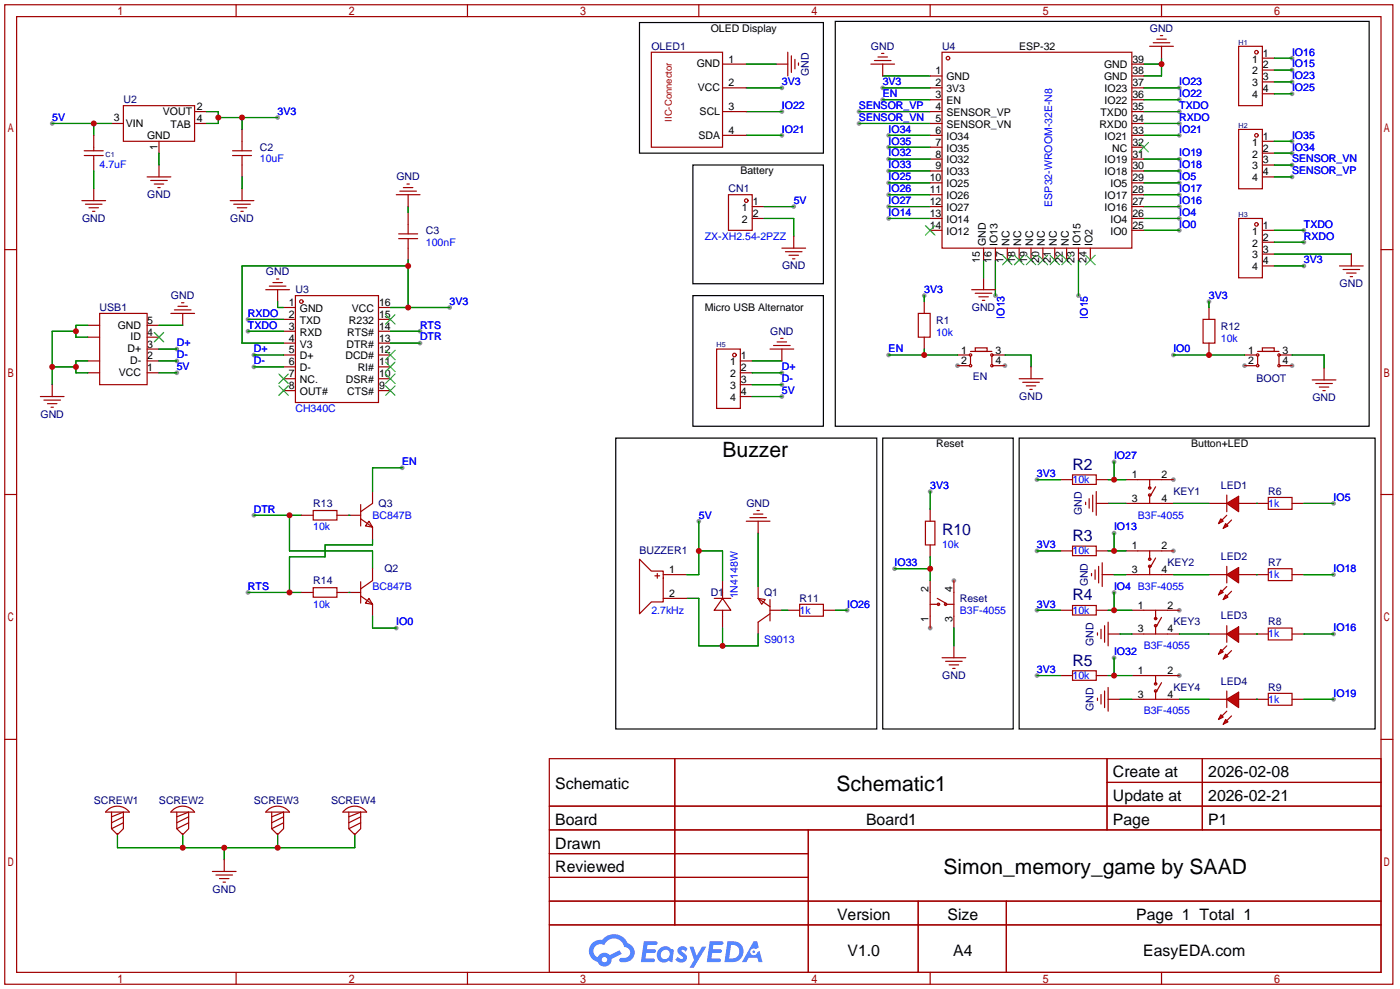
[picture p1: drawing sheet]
<svg xmlns="http://www.w3.org/2000/svg" width="300mm" height="212mm" viewBox="0 0 300 212" stroke-linecap="round" stroke-linejoin="round" font-family="sans-serif">
<g fill="#999">
<circle cx="215.1" cy="78.2" r=".51"/>
<circle cx="205" cy="78.2" r=".51"/>
<circle cx="276.6" cy="78.2" r=".51"/>
<circle cx="266.4" cy="78.2" r=".51"/>
<circle cx="251.2" cy="102.6" r=".51"/>
<circle cx="251.2" cy="117.9" r=".51"/>
<circle cx="252.5" cy="130.6" r=".51"/>
<circle cx="252.5" cy="144.5" r=".51"/>
<circle cx="204.2" cy="124.2" r=".51"/>
<circle cx="199.1" cy="134.4" r=".51"/>
<circle cx="189" cy="18.8" r=".51"/>
<circle cx="252.5" cy="46.7" r=".51"/>
<circle cx="252.5" cy="39.1" r=".51"/>
<circle cx="190.2" cy="46.7" r=".51"/>
<circle cx="213.1" cy="63.2" r=".51"/>
<circle cx="230.9" cy="63.2" r=".51"/>
<circle cx="252.5" cy="44.2" r=".51"/>
<circle cx="252.5" cy="41.7" r=".51"/>
<circle cx="252.5" cy="36.6" r=".51"/>
<circle cx="252.5" cy="34" r=".51"/>
<circle cx="252.5" cy="29" r=".51"/>
<circle cx="252.5" cy="21.3" r=".51"/>
<circle cx="252.5" cy="18.8" r=".51"/>
<circle cx="190.2" cy="31.5" r=".51"/>
<circle cx="190.2" cy="29" r=".51"/>
<circle cx="252.5" cy="23.9" r=".51"/>
<circle cx="252.5" cy="26.4" r=".51"/>
<circle cx="190.2" cy="39.1" r=".51"/>
<circle cx="190.2" cy="41.7" r=".51"/>
<circle cx="190.2" cy="44.2" r=".51"/>
<circle cx="190.2" cy="36.6" r=".51"/>
<circle cx="252.5" cy="49.3" r=".51"/>
<circle cx="189" cy="21.3" r=".51"/>
<circle cx="183.9" cy="23.9" r=".51"/>
<circle cx="183.9" cy="26.4" r=".51"/>
<circle cx="276.6" cy="12.4" r=".51"/>
<circle cx="276.6" cy="15" r=".51"/>
<circle cx="276.6" cy="17.5" r=".51"/>
<circle cx="276.6" cy="20.1" r=".51"/>
<circle cx="276.6" cy="30.2" r=".51"/>
<circle cx="276.6" cy="32.8" r=".51"/>
<circle cx="276.6" cy="35.3" r=".51"/>
<circle cx="276.6" cy="37.8" r=".51"/>
<circle cx="279.1" cy="49.3" r=".51"/>
<circle cx="279.1" cy="51.8" r=".51"/>
<circle cx="279.1" cy="56.9" r=".51"/>
<circle cx="190.2" cy="75.9" r=".51"/>
<circle cx="251.2" cy="75.9" r=".51"/>
<circle cx="167.4" cy="18.8" r=".51"/>
<circle cx="167.4" cy="23.9" r=".51"/>
<circle cx="167.4" cy="29" r=".51"/>
<circle cx="169.9" cy="44.2" r=".51"/>
<circle cx="11.2" cy="26.4" r=".51"/>
<circle cx="59.4" cy="25.1" r=".51"/>
<circle cx="37.8" cy="74.7" r=".51"/>
<circle cx="37.8" cy="77.2" r=".51"/>
<circle cx="37.8" cy="79.8" r=".51"/>
<circle cx="54.4" cy="75.9" r=".51"/>
<circle cx="54.4" cy="78.5" r=".51"/>
<circle cx="53.1" cy="68.3" r=".51"/>
<circle cx="53.1" cy="70.9" r=".51"/>
<circle cx="222" cy="102.6" r=".51"/>
<circle cx="222" cy="117.9" r=".51"/>
<circle cx="222" cy="130.6" r=".51"/>
<circle cx="222" cy="144.5" r=".51"/>
<circle cx="238.5" cy="98.8" r=".51"/>
<circle cx="238.5" cy="114" r=".51"/>
<circle cx="238.5" cy="126.7" r=".51"/>
<circle cx="238.5" cy="140.7" r=".51"/>
<circle cx="285.5" cy="107.7" r=".51"/>
<circle cx="285.5" cy="122.9" r=".51"/>
<circle cx="285.5" cy="135.6" r=".51"/>
<circle cx="285.5" cy="149.6" r=".51"/>
<circle cx="167.4" cy="79.8" r=".51"/>
<circle cx="167.4" cy="82.3" r=".51"/>
<circle cx="167.4" cy="84.8" r=".51"/>
<circle cx="191.5" cy="121.7" r=".51"/>
<circle cx="199.1" cy="105.2" r=".51"/>
<circle cx="181.4" cy="130.6" r=".51"/>
<circle cx="149.6" cy="111.5" r=".51"/>
<circle cx="96.3" cy="65.8" r=".51"/>
<circle cx="197.9" cy="63.2" r=".51"/>
<circle cx="258.8" cy="64.5" r=".51"/>
<circle cx="54.4" cy="110.2" r=".51"/>
<circle cx="53.1" cy="126.7" r=".51"/>
<circle cx="86.1" cy="100.1" r=".51"/>
<circle cx="84.8" cy="134.4" r=".51"/>
<circle cx="89.9" cy="73.4" r=".51"/>
<circle cx="89.9" cy="70.9" r=".51"/>
<circle cx="190.2" cy="34" r=".51"/>
</g>
<g fill="none" stroke="#a10000" stroke-width=".25">
<path d="M1 1h297.2v209.6h-297.2zM3.6 3.6h292.1v204.4h-292.1zM50.5 1v2.6M100.1 1v2.6M149.6 1v2.6M199.1 1v2.6M248.7 1v2.6M1 53.4h2.6M295.7 53.4h2.5M1 105.8h2.6M295.7 105.8h2.5M1 158.2h2.6"/>
<path d="M295.7 158.2h2.5M117.6 162.3h178.1v45.7h-178.1zM117.6 172.5h178.1M117.6 177.5h178.1M144.5 162.3v35.6M173 177.5v30.5M237 162.3v15.2M237 167.4h58.7M257.4 162.3v15.2M117.6 182.6h55.4M117.6 192.8h178.1M117.6 187.7h55.4"/>
<path d="M117.6 197.9h178.1M196.6 192.8v15.2M215.4 192.8v15.2M50.5 208v2.6M100.1 208v2.6M149.6 208v2.6M199.1 208v2.6M248.7 208v2.6"/>
</g>
<g fill="#5487ff">
<path d="M145.3 202.7a1.3 1.3 0 0 1 1.9 .3l-.4 .6a.54 .54 0 0 0-.9-.2l.1 .2a1.28 1.28 0 0 1 .8 2 1.53 1.53 0 0 1-2.2-.3l.5-.6 .8 .5a.31 .31 0 0 0 .4-.3 .31 .31 0 0 0-.3-.4 1.12 1.12 0 0 1-.7-1.8z"/>
<path d="M147.6 202.5h.9l.6 2 1.2-2h.9l-2.7 4.6h-.9l1-1.7z"/>
<path d="M137.8 201.4h1.7a1.31 1.31 0 0 1 1.2 .2 .4 .4 0 0 1-.3 .5l-1.8 .1-.1 .9h1.6a.4 .4 0 0 1 .4 .4 .4 .4 0 0 1-.5 .4h-1.6l-.2 1.2h1.4a.46 .46 0 0 1 .5 0 .46 .46 0 0 1 .1 .5l-.4 .2h-2.6z"/>
<path d="M151.9 201.4h1.7a1.32 1.32 0 0 1 1.2 .2 .39 .39 0 0 1-.3 .5l-1.8 .1-.1 .9h1.6a.4 .4 0 0 1 .4 .4 .4 .4 0 0 1-.4 .4h-1.7l-.2 1.2h1.4a.46 .46 0 0 1 .5 0 .46 .46 0 0 1 .1 .5l-.4 .2h-2.6z"/>
<path d="M161.3 201.4h.8l.3 1.3-.6 .4a.75 .75 0 0 0-1.1 .3 .75 .75 0 0 0 .5 1 .75 .75 0 0 0 .9-.7l.5-.2 .6 2.3h-.8l-.3-.9h-1.8l-.5 .9h-1z"/>
<path d="M155.7 201.4l-.6 4.4h1.5a2.27 2.27 0 0 0 2.6-2.2 2.27 2.27 0 0 0-2.7-2.2zM156.5 202.1a1.5 1.5 0 0 1 1.8 1.6 1.5 1.5 0 0 1-1.9 1.4h-.3z"/>
<path d="M141.2 203a1.6 1.6 0 0 0-.3 2.3 1.6 1.6 0 0 0 2.3 .2l.7 .3 .3-2.4-.1-.3-.5-.1a1.58 1.58 0 0 0-2.4 0zM141.8 203.5a.98 .98 0 0 1 1.6 .4 .98 .98 0 0 1-1.1 1.3 .94 .94 0 0 1-.9-.7 .94 .94 0 0 1 .4-1z"/>
<path d="M126.8 201.8a2.37 2.37 0 0 0 1.1 4 1.54 1.54 0 0 0 1.8 1 1.54 1.54 0 0 0 1.2-1.6l2.2-1.1-.5-.8-2 1a1.57 1.57 0 0 0-2.7 .5 1.5 1.5 0 0 1-.7-2.1 1.5 1.5 0 0 1 2.2-.5 2.23 2.23 0 0 1 2.3-1.4 2.23 2.23 0 0 1 2 1.8 1.16 1.16 0 0 1 1.2 1.1 1.16 1.16 0 0 1-1.1 1.2h-.7a.47 .47 0 0 0-.5 .4 .47 .47 0 0 0 .4 .5 2.17 2.17 0 0 0 2.5-.9 2.17 2.17 0 0 0-.3-2.7l-.8-.4a3.2 3.2 0 0 0-5.5-.7l-1.1 .1zM128.8 205.3a.6 .6 0 0 1 1.2 0 .6 .6 0 0 1-1.2 0z"/>
<circle cx="161.4" cy="203.6" r=".28"/>
</g>
<g fill="none" stroke="#008700" stroke-width=".25">
<path d="M159.8 18.8h7.6M189 16.3h10.1M189 18.8h10.1M244.9 18.8h7.6M244.9 13.7h3.8M248.7 12.4v3.9h-3.8M272.8 12.4h3.8M272.8 15h3.8M272.8 17.5h3.8M11.2 26.4h12.7M20.1 26.4v2.6M20.1 36.6v3.8"/>
<path d="M34 32.8v2.5M44.2 23.9h2.5v2.5h-2.5M46.7 25.1h12.7M51.8 25.1v2.6M51.8 37.8v2.6M159.8 29h7.6M159.8 23.9h7.6M183.9 23.9h15.2M183.9 26.4h15.2M189 21.3h10.1M190.2 39.1h8.9M190.2 36.6h8.9"/>
<path d="M190.2 29h8.9M190.2 31.5h8.9M244.9 39.1h7.6M244.9 36.6h7.6M244.9 34h7.6M244.9 29h7.6M244.9 21.3h7.6M244.9 23.9h7.6M244.9 26.4h7.6M272.8 20.1h3.8M272.8 30.2h3.8M272.8 32.8h3.8"/>
<path d="M272.8 35.3h3.8M272.8 37.8h3.8M163.6 46.7h6.3v3.8M163.6 44.2h6.3M190.2 46.7h8.9M190.2 44.2h8.9M190.2 41.7h8.9M210.6 55.6v3.8M213.1 55.6v7.6M230.9 55.6v7.6M244.9 46.7h7.6M244.9 44.2h7.6"/>
<path d="M244.9 41.7h7.6M244.9 49.3h7.6M272.8 49.3h6.3M272.8 51.8h6.3M272.8 54.4h16.5M272.8 56.9h6.3M11.2 78.5h5.1M16.3 70.9h-5.1v11.4M18.8 69.6h-2.5v2.5h2.5M18.8 77.2h-2.5v2.6h2.5M34 77.2h3.8M34 79.8h3.8"/>
<path d="M34 69.6h5.1M34 74.7h3.8M53.1 70.9h7.6M53.1 68.3h7.6M54.4 75.9h6.3M54.4 78.5h6.3M59.4 64.5v1.3h1.3M190.2 75.9h14.8M197.9 74.7v1.2M215.1 75.9h5.6v2.6M251.2 75.9h15.2M276.6 75.9h6.9v2.8"/>
<path d="M238.5 98.8v3.8M222 102.6h5.1M222 117.9h5.1M237.2 102.6h3.8M237.2 117.9h3.8M237.2 107.7h3.8M238.5 114v3.9M222 130.6h5.1M237.2 130.6h5.1M238.5 126.7v3.9M238.5 122.9h2.5M239.8 135.6h2.5"/>
<path d="M222 144.5h5.1M237.2 144.5h5.1M238.5 140.7v3.8M239.8 149.6h2.5"/>
</g>
<g fill="none" stroke="#a10000" stroke-width=".25">
<path d="M166.1 13.7h2.6M168.7 11.2v5.1M169.4 11.9v3.6M170.2 12.7v2M170.9 13.5v.5M186.4 13.7h5.1M187.2 13h3.6M188 12.2h2M188.7 11.4h.5M189 13.7v2.6M246.1 9.9h5.1M246.9 9.1h3.5"/>
<path d="M247.6 8.4h2.1M248.4 7.6h.5M248.7 9.9v2.5M265.2 9.9h5.1v12.7h-5.1zM270.3 12.4h2.5M270.3 15h2.5M270.3 17.5h2.5M18 33.3h4.1M18 32.3h4.1M20.1 29v3.3M20.1 33.3v3.3M23.9 26.4h2.5"/>
<path d="M26.4 22.6h15.3v7.6h-15.3zM31.5 37.8h5.1M32.3 38.6h3.5M33 39.4h2.1M34 30.2v2.6M34 35.3v2.5M41.7 23.9h2.5M41.7 26.4h2.5M49.8 33.3h4M49.8 32.3h4M51.8 27.7v4.6M51.8 33.3v4.5"/>
<path d="M265.2 27.7h5.1v12.7h-5.1zM270.3 20.1h2.5M270.3 30.2h2.5M270.3 32.8h2.5M270.3 35.3h2.5M270.3 37.8h2.5M17.5 42.9h5.1M18.3 43.7h3.5M19 44.4h2.1M19.8 45.2h.5M20.1 40.4v2.5M33.8 40.1h.5"/>
<path d="M49.3 42.9h5.1M50 43.7h3.6M50.8 44.4h2M51.6 45.2h.5M51.8 40.4v2.5M59.2 59.7h.5M156 41.7h5v7.6h-5zM161 44.2h2.6M161 46.7h2.6M167.4 53.1h5.1M168.1 53.8h3.6M168.9 54.6h2"/>
<path d="M169.7 55.4h.5M169.9 50.5v2.6M210.6 59.4v2.6M265.2 46.7h5.1v12.7h-5.1zM270.3 49.3h2.5M270.3 51.8h2.5M270.3 54.4h2.5M270.3 56.9h2.5M286.8 56.9h5M287.5 57.7h3.6M288.3 58.4h2M289.1 59.2h.5"/>
<path d="M289.3 54.4v2.5M18.8 69.6h2.5M18.8 79.8h2.5M18.8 72.1h2.5M18.8 77.2h2.5M21.3 67.1h10.2v15.2h-10.2zM31.5 69.6h2.5M31.5 79.8h2.5M31.5 72.1h2.5M31.5 74.7h2.5M31.5 77.2h2.5M36.6 67.1h5.1"/>
<path d="M37.3 66.3h3.6M38.1 65.5h2M38.9 64.8h.5M39.1 67.1v2.5M56.9 62h5.1M57.7 61.2h3.5M58.4 60.5h2.1M59.4 62v2.5M60.7 75.9h2.5M60.7 65.8h2.5M60.7 68.3h2.5M60.7 70.9h2.5"/>
<path d="M60.7 73.4h2.5M60.7 78.5h2.5M63.2 63.2h17.8v22.9h-17.8zM81 75.9h2.6M81 65.8h2.6M81 68.3h2.6M81 70.9h2.6M81 73.4h2.6M81 78.5h2.6M196.6 67.1h2.5v5h-2.5zM197.9 64.5v2.6M197.9 72.1v2.6"/>
<path d="M205 78.2h2.5M205 75.9h2.5M207.8 75.2h4.5M207.8 76.2v1.8M208 62h5.1M208.8 74.4h2.5v.8h-2.5zM208.8 62.7h3.5M209.5 63.5h2.1M210.3 64.3h.5M212.3 76.2v1.8M212.6 78.2h2.5M212.6 75.9h2.5"/>
<path d="M220.7 78.5v2.5M266.4 78.2h2.6M266.4 75.9h2.6M269.2 75.2h4.6M269.2 76.2v1.8M270.3 74.4h2.5v.8h-2.5zM273.8 76.2v1.8M274.1 78.2h2.5M274.1 75.9h2.5M283.5 78.7v2.6M8.6 84.8h5.1M9.4 85.6h3.6"/>
<path d="M10.2 86.4h2M10.9 87.1h.5M11.2 82.3v2.5M60.7 81h2.5M60.7 83.6h2.5M81 81h2.6M81 83.6h2.6M218.2 81h5.1M218.9 81.8h3.6M219.7 82.5h2M220.5 83.3h.5M280.9 81.3h5.1"/>
<path d="M281.7 82h3.5M282.4 82.8h2.1M283.2 83.6h.5M227.1 102.6h2.5M227.1 117.9h2.5M229.6 101.6h5.1v2h-5.1zM229.6 116.8h5.1v2.1h-5.1zM232.4 107.4v.5M233.2 106.7v2M233.9 105.9v3.6M234.7 107.7h2.5M234.7 102.6h2.5"/>
<path d="M234.7 117.9h2.5M234.7 105.2v5M241 107.7h10.2M241 102.6h10.2M241 117.9h10.2M246.1 102.6v1.8M246.1 105.9v1.8M246.1 117.9v1.7M247.4 104.1l-1 1.8M247.4 119.4l-1 1.8M258.8 107.7h3.8M262.6 105.9v3.6"/>
<path d="M265.2 107.7h6.3M271.5 106.4h5.1v2.6h-5.1zM276.6 107.7h2.5M227.1 130.6h2.5M229.6 129.5h5.1v2.1h-5.1zM233.7 122.7v.5M234.4 121.9v2.1M234.7 130.6h2.5M234.9 135.4v.5M235.2 121.2v3.5M235.7 134.6v2.1M236 122.9h2.5"/>
<path d="M236 120.4v5.1M236.5 133.9v3.5M237.2 135.6h2.6M237.2 133.1v5.1M241 122.9h10.2M242.3 130.6h10.2M242.3 135.6h10.2M246.1 121.2v1.7M247.4 130.6v1.7M247.4 133.9v1.7M248.7 132.1l-1.1 1.8M227.1 144.5h2.5"/>
<path d="M229.6 143.5h5.1v2h-5.1zM234.7 144.5h2.5M234.9 149.4v.5M235.7 148.6v2M236.5 147.8v3.6M237.2 149.6h2.6M237.2 147.1v5M242.3 144.5h10.2M242.3 149.6h10.2M247.4 144.5v1.8M247.4 147.8v1.8M248.7 146.1l-1.1 1.7"/>
<circle cx="269" cy="11.2" r=".38"/>
<circle cx="269" cy="29" r=".38"/>
<circle cx="159.8" cy="42.9" r=".38"/>
<circle cx="269" cy="48" r=".38"/>
<circle cx="64.5" cy="64.5" r=".38"/>
<circle cx="207.8" cy="75.9" r=".25"/>
<circle cx="207.8" cy="78.2" r=".25"/>
<circle cx="212.3" cy="75.9" r=".25"/>
<circle cx="212.3" cy="78.2" r=".25"/>
<circle cx="269.2" cy="75.9" r=".25"/>
<circle cx="269.2" cy="78.2" r=".25"/>
<circle cx="273.8" cy="75.9" r=".25"/>
<circle cx="273.8" cy="78.2" r=".25"/>
<circle cx="246.1" cy="104.4" r=".25"/>
<circle cx="246.1" cy="105.9" r=".25"/>
<circle cx="246.1" cy="119.6" r=".25"/>
<circle cx="246.1" cy="121.2" r=".25"/>
<circle cx="247.4" cy="132.3" r=".25"/>
<circle cx="247.4" cy="133.9" r=".25"/>
<circle cx="247.4" cy="147.8" r=".25"/>
<circle cx="247.4" cy="146.3" r=".25"/>
</g>
<path d="M136.9 4.8h39.4v28h-39.4zM178.8 4.6h114.3v86.6h-114.3zM148.3 35.3h28v25.4h-28z" fill="none" stroke="#000" stroke-width=".25"/>
<g fill="none" stroke="#3c3" stroke-width=".25">
<path d="M33 71.1l2.1 2.1M35.1 71.1l-2.1 2.1M82.5 77.5l2.1 2M82.5 74.9l2.1 2.1M82.5 67.3l2.1 2M84.6 77.5l-2.1 2M84.6 74.9l-2.1 2.1M84.6 67.3l-2.1 2M59.7 80l2 2M59.7 82.5l2 2.1M61.7 80l-2 2M61.7 82.5l-2 2.1"/>
<path d="M82.5 82.5l2.1 2.1M82.5 80l2.1 2M84.6 82.5l-2.1 2.1M84.6 80l-2.1 2"/>
</g>
<g fill="#f00" stroke="#a10000" stroke-width=".25">
<path d="M262.6 107.7l2.6-1.5v3.3z"/>
<path d="M262.4 112l.5 .5-1 .5z"/>
<path d="M261.4 111l.5 .5-1 .5z"/>
</g>
<path d="M262.6 110.2l-1 1.1M263.7 111.3l-1.1 1M258.8 122.9h3.8M262.6 121.2v3.5M265.2 122.9h6.3M271.5 121.7h5.1v2.5h-5.1zM276.6 122.9h2.5" fill="none" stroke="#a10000" stroke-width=".25"/>
<path d="M251.2 107.7h7.6M269 107.7h.1M279.1 107.7h6.4" fill="none" stroke="#008700" stroke-width=".25"/>
<g fill="#f00" stroke="#a10000" stroke-width=".25">
<path d="M262.6 122.9l2.6-1.5v3.3z"/>
<path d="M262.4 127.3l.5 .5-1 .5z"/>
<path d="M261.4 126.2l.5 .5-1 .6z"/>
</g>
<path d="M258.8 135.6h3.8M262.6 125.5l-1 1M262.6 133.9v3.5M263.7 126.5l-1.1 1M265.2 135.6h6.3M271.5 134.4h5.1v2.5h-5.1zM276.6 135.6h2.5" fill="none" stroke="#a10000" stroke-width=".25"/>
<path d="M269 122.9h.1M279.1 122.9h6.4" fill="none" stroke="#008700" stroke-width=".25"/>
<g fill="#f00" stroke="#a10000" stroke-width=".25">
<path d="M262.6 135.6l2.6-1.5v3.3z"/>
<path d="M262.4 140l.5 .5-1 .5z"/>
<path d="M261.4 138.9l.5 .5-1 .6z"/>
</g>
<path d="M262.6 138.2l-1 1M263.7 139.2l-1.1 1M258.8 149.6h3.8M262.6 147.8v3.6M265.2 149.6h6.3M271.5 148.3h5.1v2.6h-5.1zM276.6 149.6h2.5" fill="none" stroke="#a10000" stroke-width=".25"/>
<path d="M269 135.6h.1M279.1 135.6h6.4" fill="none" stroke="#008700" stroke-width=".25"/>
<g fill="#f00" stroke="#a10000" stroke-width=".25">
<path d="M262.6 149.6l2.6-1.5v3.3z"/>
<path d="M262.4 153.9l.5 .5-1 .5z"/>
<path d="M261.4 152.9l.5 .5-1 .5z"/>
</g>
<g fill="none" stroke="#a10000" stroke-width=".25">
<path d="M139.4 11.2h15.3v20.3h-15.3zM154.7 18.8h5.1M154.7 13.7h5.1M199.1 16.3h2.6M199.1 18.8h2.6M201.7 11.2h40.6v41.9h-40.6zM242.3 16.3h2.6M242.3 18.8h2.6M242.3 13.7h2.6M87.1 39.4h.5M154.7 23.9h5.1M154.7 29h5.1"/>
<path d="M199.1 21.3h2.6M199.1 23.9h2.6M199.1 26.4h2.6M199.1 29h2.6M199.1 31.5h2.6M199.1 34h2.6M199.1 36.6h2.6M199.1 39.1h2.6M242.3 21.3h2.6M242.3 23.9h2.6M242.3 26.4h2.6M242.3 29h2.6"/>
<path d="M242.3 31.5h2.6M242.3 34h2.6M242.3 36.6h2.6M242.3 39.1h2.6M84.8 41.7h5.1M85.3 51.1h4.1M85.3 50h4.1M85.6 40.9h3.6M86.4 40.1h2M87.4 41.7v2.5M87.4 45.5v4.5M87.4 51.1v4.5"/>
<path d="M199.1 41.7h2.6M199.1 44.2h2.6M199.1 46.7h2.6M199.1 49.3h2.6M210.6 53.1v2.5M213.1 53.1v2.5M215.6 53.1v2.5M218.2 53.1v2.5M220.7 53.1v2.5M223.3 53.1v2.5M225.8 53.1v2.5M228.3 53.1v2.5"/>
<path d="M230.9 53.1v2.5M233.4 53.1v2.5M242.3 41.7h2.6M242.3 44.2h2.6M242.3 46.7h2.6M242.3 49.3h2.6M153.4 74.7h5.1v12.7h-5.1zM158.5 77.2h2.5M158.5 79.8h2.5M164.8 74.7h5.1M165.6 73.9h3.6M166.4 73.2h2"/>
<path d="M167.1 72.4h.5M167.4 74.7v2.5M257.6 68.3h2.5v5.1h-2.5zM258.8 65.8v2.5M258.8 73.4v2.5M158.5 82.3h2.5M158.5 84.8h2.5M64.5 110.2h2.6M67.1 109.2h5v2.1h-5zM72.1 110.2h5.1M77.2 111l2.6 1.8M77.2 107.9v4.6"/>
<path d="M79 111.5l.8 1.3-1.6-.3zM79.8 105.2v2.5l-2.6 1.8M79.8 112.8v2.5M136.9 119.6l2.5 2.6h2.6v6.6h-2.6l-2.5 2.5zM159.8 111.5h5M160.5 110.7h3.6M161.3 110h2M162.1 109.2h.5M162.3 111.5v2.5M198.1 111.5h2.1v5.1h-2.1zM199.1 109v2.5M199.1 116.6v2.5"/>
<path d="M64.5 126.7h2.6M67.1 125.7h5v2.1h-5zM72.1 126.7h5.1M77.2 124.5v4.5M77.2 127.5l2.6 1.8M79 128l.8 1.3-1.6-.3zM79.8 121.7v2.5l-2.6 1.8M79.8 129.3v2.5M140.2 123.2h1M140.7 122.7v1M142 128h5.1M142 122.9h5.1"/>
<path d="M152.9 128h3.6M154.7 128l1.8 2.6h-3.6zM154.7 124.2v3.8M154.7 130.6v3.8M162.3 128l1.5 .3-.7 1zM162.3 125.5v2.5M162.3 128l2.5 1.8M164.8 131.3l-2.5 1.8v2.5M164.8 130.6h2.6M164.8 128.3v4.5M168.7 130.6h2.5M171.2 129.3h5.1v2.5h-5.1z"/>
<path d="M176.3 130.6h2.5M199.1 124.2v10.2M199.1 129.3h1.8M200.7 128l1.7 1M202.4 129.3h1.8M204.2 124.2v10.2M204.2 138.2v2.5M201.7 140.7h5.1M202.4 141.5h3.6M203.2 142.2h2M204 143h.5M262.6 152.1l-1 1.1"/>
<path d="M263.7 153.2l-1.1 1M23 173.3a3.2 3.2 0 0 1 4.7 .4h-5.1zM23.9 173.7v3.6l1.2 1.3 1.3-1.3v-3.6l-2.5 1.1M25.1 178.3v.5M26.4 174.8l-2.5 1.2M26.4 176l-2.5 1.3M37 173.3a3.2 3.2 0 0 1 4.7 .4h-5.1zM37.8 173.7v3.6l1.3 1.3 1.3-1.3v-3.6l-2.6 1.1M39.1 178.3v.5M40.4 174.8l-2.6 1.2M40.4 176l-2.6 1.3M57.3 173.3a3.2 3.2 0 0 1 4.7 .4h-5.1z"/>
<path d="M58.2 173.7v3.6l1.2 1.3 1.3-1.3v-3.6l-2.5 1.1M59.4 178.3v.5M60.7 174.8l-2.5 1.2M60.7 176l-2.5 1.3M73.8 173.3a3.2 3.2 0 0 1 4.7 .4h-5.1zM74.7 173.7v3.6l1.2 1.3 1.3-1.3v-3.6l-2.5 1.1M75.9 178.3v.5M77.2 174.8l-2.5 1.2M77.2 176l-2.5 1.3M45.5 186.4h5M46.2 187.2h3.6M47 188h2"/>
<path d="M47.8 188.7h.5M48 183.9v2.5"/>
<circle cx="202.9" cy="12.4" r=".38"/>
<circle cx="157.2" cy="75.9" r=".38"/>
<circle cx="200.9" cy="129.3" r=".25"/>
<circle cx="202.4" cy="129.3" r=".25"/>
</g>
<g fill="none" stroke="#008700" stroke-width=".25">
<path d="M159.8 13.7h6.3M190.2 34h8.9M87.4 44.2v1.3M87.4 55.6v10.2M87.4 56.9h-35.6v16.5h8.9M83.6 65.8h12.7M83.6 73.4h6.3M83.6 70.9h6.3M161 77.2h6.4M161 79.8h6.4M197.9 63.2v1.3M258.8 64.5v1.3"/>
<path d="M161 82.3h6.4M161 84.8h6.4M54.4 110.2h10.1M62 110.2v7.7h17.8v3.8M74.7 110.2h.1M79.8 115.3v1.3h-10.2v2.5h-7.6v7.6M86.1 100.1h-6.3v5.1M149.6 111.5v11.4h-2.5M149.6 117.9h5.1v6.3M162.3 114v11.5M199.1 105.2v3.8M199.1 119.1v5.1"/>
<path d="M53.1 126.7h11.4M74.7 126.7h.1M79.8 131.8v2.6h5M147.1 128h2.5v10.2h12.7v-2.6M154.7 134.4v3.8M167.4 130.6h1.3M178.8 130.6h2.6M191.5 121.7h7.6M204.2 134.4v3.8M251.2 122.9h7.6M252.5 135.6h6.3M252.5 149.6h6.3"/>
<path d="M269 149.6h.1M279.1 149.6h6.4M25.1 178.8v2.6h50.8v-2.6M39.1 178.8v2.6M59.4 178.8v2.6M48 181.4v2.5"/>
</g>
<path d="M148.3 63.2h28v28h-28zM131.8 93.7h55.9v62.3h-55.9zM189 93.7h27.9v62.3h-27.9zM218.2 93.7h76.2v62.3h-76.2z" fill="none" stroke="#000" stroke-width=".25"/>
<g fill="none" stroke="#3c3" stroke-width=".25">
<path d="M243.8 30.5l2.1 2M245.9 30.5l-2.1 2M198.1 48.3l2.1 2M200.2 48.3l-2.1 2M214.6 54.6l2.1 2M216.7 54.6l-2.1 2M217.2 54.6l2 2M219.2 54.6l-2 2M219.7 54.6l2 2M221.7 54.6l-2 2M222.2 54.6l2.1 2M224.3 54.6l-2.1 2"/>
<path d="M224.8 54.6l2 2M226.8 54.6l-2 2M227.3 54.6l2.1 2M229.4 54.6l-2.1 2M232.4 54.6l2 2M234.4 54.6l-2 2"/>
</g>
<g fill="#c00">
<circle cx="248.7" cy="13.7" r=".63"/>
<circle cx="197.9" cy="75.9" r=".63"/>
<circle cx="258.8" cy="75.9" r=".63"/>
<circle cx="20.1" cy="26.4" r=".63"/>
<circle cx="46.7" cy="25.1" r=".63"/>
<circle cx="51.8" cy="25.1" r=".63"/>
<circle cx="16.3" cy="70.9" r=".63"/>
<circle cx="11.2" cy="78.5" r=".63"/>
<circle cx="16.3" cy="78.5" r=".63"/>
<circle cx="238.5" cy="102.6" r=".63"/>
<circle cx="238.5" cy="117.9" r=".63"/>
<circle cx="238.5" cy="130.6" r=".63"/>
<circle cx="238.5" cy="144.5" r=".63"/>
<circle cx="199.1" cy="121.7" r=".63"/>
<circle cx="154.7" cy="138.2" r=".63"/>
<circle cx="149.6" cy="117.9" r=".63"/>
<circle cx="87.4" cy="65.8" r=".63"/>
<circle cx="87.4" cy="56.9" r=".63"/>
<circle cx="39.1" cy="181.4" r=".63"/>
<circle cx="48" cy="181.4" r=".63"/>
<circle cx="59.4" cy="181.4" r=".63"/>
<circle cx="62" cy="110.2" r=".63"/>
<circle cx="62" cy="126.7" r=".63"/>
</g>
<g font-size="4.5">
<text x="154.7" y="97.7">Buzzer</text>
<text x="179.1" y="169.1">Schematic1</text>
<text x="202" y="186.9">Simon_memory_game by SAAD</text>
</g>
<g font-size="3.4" fill="#000080">
<text x="229.6" y="100.5">R2</text>
<text x="201.7" y="114.5">R10</text>
<text x="229.6" y="115.7">R3</text>
<text x="229.6" y="128.4">R4</text>
<text x="229.6" y="142.4">R5</text>
</g>
<g font-size="3.4">
<text x="238.3" y="166.3">Create at</text>
<text x="258.7" y="166.3">2026-02-08</text>
<text x="118.9" y="168.9">Schematic</text>
<text x="238.3" y="171.4">Update at</text>
<text x="258.7" y="171.4">2026-02-21</text>
<text x="118.9" y="176.5">Board</text>
<text x="185.4" y="176.5">Board1</text>
<text x="238.3" y="176.5">Page</text>
<text x="258.7" y="176.5">P1</text>
<text x="118.9" y="181.6">Drawn</text>
<text x="118.9" y="186.6">Reviewed</text>
<text x="179.2" y="196.8">Version</text>
<text x="202.8" y="196.8">Size</text>
<text x="243.3" y="196.8">Page 1 Total 1</text>
<text x="181.5" y="204.4">V1.0</text>
<text x="204.1" y="204.4">A4</text>
<text x="244.8" y="204.4">EasyEDA.com</text>
</g>
<g font-size="2.3" fill="#000080">
<text x="139.4" y="10.6">OLED1</text>
<text x="186.5" y="10.6">GND</text>
<text x="201.7" y="10.6">U4</text>
<text x="246.2" y="6.8">GND</text>
<text x="173.2" y="16.2" transform="rotate(-90 173.2 16.2)">GND</text>
<text x="26.4" y="22">U2</text>
<text x="55.6" y="32.2">C2</text>
<text x="84.9" y="38.6">GND</text>
<text x="156" y="41.1">CN1</text>
<text x="17.6" y="47.4">GND</text>
<text x="31.5" y="42.4">GND</text>
<text x="49.3" y="47.4">GND</text>
<text x="91.2" y="50">C3</text>
<text x="56.9" y="58.9">GND</text>
<text x="167.4" y="57.6">GND</text>
<text x="36.6" y="64">GND</text>
<text x="63.2" y="62.7">U3</text>
<text x="286.8" y="61.4">GND</text>
<text x="21.3" y="66.5">USB1</text>
<text x="164.9" y="71.6">GND</text>
<text x="200.4" y="69.3">R1</text>
<text x="208.1" y="66.5">GND</text>
<text x="261.4" y="70.6">R12</text>
<text x="208.3" y="81.2">EN</text>
<text x="269" y="81.7">BOOT</text>
<text x="8.7" y="89.4">GND</text>
<text x="218.2" y="85.5">GND</text>
<text x="281" y="85.8">GND</text>
<text x="251.2" y="105.9">KEY1</text>
<text x="261.4" y="104.6">LED1</text>
<text x="271.5" y="105.9">R6</text>
<text x="67.1" y="108.4">R13</text>
<text x="81" y="108.4">Q3</text>
<text x="159.8" y="108.4">GND</text>
<text x="231.6" y="110.2" transform="rotate(-90 231.6 110.2)">GND</text>
<text x="136.9" y="118.6">BUZZER1</text>
<text x="261.4" y="119.8">LED2</text>
<text x="67.1" y="124.9">R14</text>
<text x="82.3" y="122.4">Q2</text>
<text x="232.9" y="125.4" transform="rotate(-90 232.9 125.4)">GND</text>
<text x="249.9" y="121.1">KEY2</text>
<text x="271.5" y="121.1">R7</text>
<text x="152.1" y="127.5">D1</text>
<text x="163.6" y="127.5">Q1</text>
<text x="171.2" y="128.7">R11</text>
<text x="205.5" y="128.7">Reset</text>
<text x="251.2" y="133.8">KEY3</text>
<text x="261.4" y="132.5">LED3</text>
<text x="271.5" y="133.8">R8</text>
<text x="234.1" y="138.1" transform="rotate(-90 234.1 138.1)">GND</text>
<text x="201.7" y="145.2">GND</text>
<text x="251.2" y="147.8">KEY4</text>
<text x="261.4" y="146.5">LED4</text>
<text x="271.5" y="147.8">R9</text>
<text x="234.1" y="152.1" transform="rotate(-90 234.1 152.1)">GND</text>
<text x="20.1" y="171.9">SCREW1</text>
<text x="34" y="171.9">SCREW2</text>
<text x="54.4" y="171.9">SCREW3</text>
<text x="70.9" y="171.9">SCREW4</text>
<text x="45.5" y="191">GND</text>
</g>
<g font-size="2.3">
<text x="152.1" y="6.8">OLED Display</text>
<text x="218.2" y="10.6">ESP-32</text>
<text x="149.2" y="14.4">GND</text>
<text x="156" y="13.4">1</text>
<text x="200.3" y="15.9">1</text>
<text x="202.6" y="17.2">GND</text>
<text x="236.4" y="17.2">GND</text>
<text x="236.4" y="14.7">GND</text>
<text x="242.4" y="15.9">38</text>
<text x="242.4" y="13.4">39</text>
<text x="268.1" y="13.4">1</text>
<text x="268.1" y="15.9">2</text>
<text x="270.4" y="12.1">1</text>
<text x="270.4" y="14.7">2</text>
<text x="270.4" y="17.2">3</text>
<text x="42.2" y="23.6">2</text>
<text x="149.4" y="19.5">VCC</text>
<text x="156" y="23.5">3</text>
<text x="156" y="18.5">2</text>
<text x="200.3" y="18.5">2</text>
<text x="200.3" y="21">3</text>
<text x="200.3" y="23.5">4</text>
<text x="202.6" y="19.7">3V3</text>
<text x="202.6" y="22.3">EN</text>
<text x="236.5" y="22.3">IO22</text>
<text x="236.5" y="19.7">IO23</text>
<text x="242.4" y="23.5">35</text>
<text x="242.4" y="21">36</text>
<text x="242.4" y="18.5">37</text>
<text x="268.1" y="18.5">3</text>
<text x="268.1" y="21">4</text>
<text x="270.4" y="19.7">4</text>
<text x="24.4" y="25.9">3</text>
<text x="26.9" y="27.1">VIN</text>
<text x="31.5" y="29.7">GND</text>
<text x="34.9" y="24.6">VOUT</text>
<text x="36.5" y="27.4">TAB</text>
<text x="42.2" y="26.1">4</text>
<text x="149.5" y="29.6">SDA</text>
<text x="149.8" y="24.6">SCL</text>
<text x="156" y="28.6">4</text>
<text x="200.3" y="26.1">5</text>
<text x="200.3" y="28.6">6</text>
<text x="202.6" y="24.8">SENSOR_VP</text>
<text x="202.6" y="27.4">SENSOR_VN</text>
<text x="202.6" y="29.9">IO34</text>
<text x="235.4" y="27.4">RXD0</text>
<text x="235.6" y="24.8">TXD0</text>
<text x="236.5" y="29.9">IO21</text>
<text x="242.4" y="28.6">33</text>
<text x="242.4" y="26.1">34</text>
<text x="270.4" y="29.9">1</text>
<text x="33.7" y="32" transform="rotate(-90 33.7 32)">1</text>
<text x="200.3" y="31.2">7</text>
<text x="200.3" y="33.7">8</text>
<text x="202.6" y="32.4">IO35</text>
<text x="202.6" y="35">IO32</text>
<text x="236.5" y="35">IO19</text>
<text x="238.1" y="32.4">NC</text>
<text x="242.4" y="33.7">31</text>
<text x="242.4" y="31.2">32</text>
<text x="268.1" y="31.2">1</text>
<text x="268.1" y="33.7">2</text>
<text x="270.4" y="32.4">2</text>
<text x="270.4" y="35">3</text>
<text x="158.5" y="37.3">Battery</text>
<text x="199" y="38.8">10</text>
<text x="199" y="41.3">11</text>
<text x="200.3" y="36.2">9</text>
<text x="202.6" y="37.5">IO33</text>
<text x="202.6" y="40.1">IO25</text>
<text x="236.5" y="37.5">IO18</text>
<text x="237.7" y="40.1">IO5</text>
<text x="242.4" y="41.3">28</text>
<text x="242.4" y="38.8">29</text>
<text x="242.4" y="36.2">30</text>
<text x="268.1" y="36.2">3</text>
<text x="268.1" y="38.8">4</text>
<text x="270.4" y="37.5">4</text>
<text x="158.8" y="45.1">1</text>
<text x="158.8" y="47.7">2</text>
<text x="161.2" y="43.9">1</text>
<text x="161.2" y="46.4">2</text>
<text x="199" y="43.9">12</text>
<text x="199" y="46.4">13</text>
<text x="202.6" y="42.6">IO26</text>
<text x="202.6" y="45.1">IO27</text>
<text x="202.6" y="47.7">IO14</text>
<text x="236.5" y="45.1">IO16</text>
<text x="236.5" y="42.6">IO17</text>
<text x="237.7" y="47.7">IO4</text>
<text x="242.4" y="46.4">26</text>
<text x="242.4" y="43.9">27</text>
<text x="199" y="48.9">14</text>
<text x="202.6" y="50.2">IO12</text>
<text x="211" y="52.6" transform="rotate(-90 211 52.6)">GND</text>
<text x="213.6" y="52.6" transform="rotate(-90 213.6 52.6)">IO13</text>
<text x="216.1" y="52.6" transform="rotate(-90 216.1 52.6)">NC</text>
<text x="218.6" y="52.6" transform="rotate(-90 218.6 52.6)">NC</text>
<text x="221.2" y="52.6" transform="rotate(-90 221.2 52.6)">NC</text>
<text x="223.7" y="52.6" transform="rotate(-90 223.7 52.6)">NC</text>
<text x="226.3" y="52.6" transform="rotate(-90 226.3 52.6)">NC</text>
<text x="228.8" y="52.6" transform="rotate(-90 228.8 52.6)">NC</text>
<text x="231.3" y="52.6" transform="rotate(-90 231.3 52.6)">IO15</text>
<text x="233.9" y="52.6" transform="rotate(-90 233.9 52.6)">IO2</text>
<text x="237.7" y="50.2">IO0</text>
<text x="242.4" y="48.9">25</text>
<text x="268.1" y="50.2">1</text>
<text x="268.1" y="52.8">2</text>
<text x="270.4" y="48.9">1</text>
<text x="270.4" y="51.5">2</text>
<text x="209.7" y="56.2" transform="rotate(-90 209.7 56.2)">15</text>
<text x="212.3" y="56.2" transform="rotate(-90 212.3 56.2)">16</text>
<text x="214.8" y="56.2" transform="rotate(-90 214.8 56.2)">17</text>
<text x="217.4" y="56.2" transform="rotate(-90 217.4 56.2)">18</text>
<text x="219.9" y="56.2" transform="rotate(-90 219.9 56.2)">19</text>
<text x="222.4" y="56.2" transform="rotate(-90 222.4 56.2)">20</text>
<text x="225" y="56.2" transform="rotate(-90 225 56.2)">21</text>
<text x="227.5" y="56.2" transform="rotate(-90 227.5 56.2)">22</text>
<text x="230.1" y="56.2" transform="rotate(-90 230.1 56.2)">23</text>
<text x="232.6" y="56.2" transform="rotate(-90 232.6 56.2)">24</text>
<text x="268.1" y="55.3">3</text>
<text x="268.1" y="57.8">4</text>
<text x="270.4" y="54">3</text>
<text x="270.4" y="56.6">4</text>
<text x="61.9" y="65.5">1</text>
<text x="81.2" y="65.5">16</text>
<text x="25.2" y="70.3">GND</text>
<text x="31.5" y="69.3">5</text>
<text x="31.5" y="71.8">4</text>
<text x="61.9" y="68">2</text>
<text x="61.9" y="70.5">3</text>
<text x="64.2" y="66.7">GND</text>
<text x="64.2" y="69.3">TXD</text>
<text x="64.2" y="71.8">RXD</text>
<text x="74.3" y="71.8">RTS#</text>
<text x="74.7" y="69.3">R232</text>
<text x="75.3" y="66.7">VCC</text>
<text x="81.2" y="70.5">14</text>
<text x="81.2" y="68">15</text>
<text x="150.9" y="66.5">Micro USB Alternator</text>
<text x="27.3" y="75.4">D+</text>
<text x="27.8" y="77.9">D-</text>
<text x="28" y="72.8">ID</text>
<text x="31.5" y="74.3">3</text>
<text x="31.5" y="76.9">2</text>
<text x="61.9" y="73.1">4</text>
<text x="61.9" y="75.6">5</text>
<text x="64.2" y="74.3">V3</text>
<text x="64.2" y="76.9">D+</text>
<text x="73.9" y="76.9">DCD#</text>
<text x="74.2" y="74.3">DTR#</text>
<text x="81.2" y="75.6">12</text>
<text x="81.2" y="73.1">13</text>
<text x="158.6" y="76.9">1</text>
<text x="205.8" y="77.9">2</text>
<text x="205.8" y="75.6">1</text>
<text x="213.1" y="77.9">4</text>
<text x="213.1" y="75.6">3</text>
<text x="267.2" y="77.9">2</text>
<text x="267.2" y="75.6">1</text>
<text x="274.6" y="77.9">4</text>
<text x="274.6" y="75.6">3</text>
<text x="25.5" y="80.4">VCC</text>
<text x="31.5" y="79.4">1</text>
<text x="61.9" y="78.2">6</text>
<text x="61.9" y="80.7">7</text>
<text x="61.9" y="83.2">8</text>
<text x="64.2" y="79.4">D-</text>
<text x="64.2" y="82">NC.</text>
<text x="74.1" y="82">DSR#</text>
<text x="76.6" y="79.4">RI#</text>
<text x="81.2" y="83.2">9</text>
<text x="81.2" y="80.7">10</text>
<text x="81.2" y="78.2">11</text>
<text x="156.3" y="78.2">1</text>
<text x="156.3" y="80.7">2</text>
<text x="156.3" y="83.2">3</text>
<text x="158.6" y="79.4">2</text>
<text x="158.6" y="82">3</text>
<text x="64.2" y="84.5">OUT#</text>
<text x="74.3" y="84.5">CTS#</text>
<text x="156.3" y="85.8">4</text>
<text x="158.6" y="84.5">4</text>
<text x="200.4" y="95.7">Reset</text>
<text x="255" y="95.7">Button+LED</text>
<text x="242.3" y="107.4">3</text>
<text x="242.3" y="102.3">1</text>
<text x="248.7" y="107.4">4</text>
<text x="248.7" y="102.3">2</text>
<text x="242.3" y="117.5">1</text>
<text x="248.7" y="117.5">2</text>
<text x="143.3" y="122.6">1</text>
<text x="242.3" y="122.6">3</text>
<text x="248.7" y="122.6">4</text>
<text x="143.3" y="127.7">2</text>
<text x="198.8" y="126.7" transform="rotate(-90 198.8 126.7)">2</text>
<text x="203.9" y="126.7" transform="rotate(-90 203.9 126.7)">4</text>
<text x="243.6" y="130.2">1</text>
<text x="249.9" y="130.2">2</text>
<text x="198.8" y="133.1" transform="rotate(-90 198.8 133.1)">1</text>
<text x="203.9" y="133.1" transform="rotate(-90 203.9 133.1)">3</text>
<text x="243.6" y="135.3">3</text>
<text x="249.9" y="135.3">4</text>
<text x="243.6" y="149.3">3</text>
<text x="243.6" y="144.2">1</text>
<text x="249.9" y="149.3">4</text>
<text x="249.9" y="144.2">2</text>
</g>
<g font-size="2.3" fill="#00f">
<text x="276.6" y="11.9">IO16</text>
<text x="276.6" y="14.4">IO15</text>
<text x="276.6" y="17">IO23</text>
<text x="167.4" y="18.2">3V3</text>
<text x="167.4" y="23.3">IO22</text>
<text x="183.9" y="23.3">SENSOR_VP</text>
<text x="189" y="18.2">3V3</text>
<text x="189" y="20.8">EN</text>
<text x="252.5" y="20.8">IO22</text>
<text x="252.5" y="18.2">IO23</text>
<text x="252.5" y="23.3">TXDO</text>
<text x="276.6" y="19.5">IO25</text>
<text x="11.2" y="25.9">5V</text>
<text x="59.4" y="24.6">3V3</text>
<text x="167.4" y="28.4">IO21</text>
<text x="183.9" y="25.9">SENSOR_VN</text>
<text x="190.2" y="28.4">IO34</text>
<text x="252.5" y="28.4">IO21</text>
<text x="252.5" y="25.9">RXDO</text>
<text x="276.6" y="29.7">IO35</text>
<text x="55.6" y="34.7">10uF</text>
<text x="190.2" y="30.9">IO35</text>
<text x="190.2" y="33.5">IO32</text>
<text x="252.5" y="33.5">IO19</text>
<text x="276.6" y="32.2">IO34</text>
<text x="276.6" y="34.7">SENSOR_VN</text>
<text x="21.3" y="36">4.7uF</text>
<text x="190.2" y="38.6">IO25</text>
<text x="190.2" y="41.1">IO26</text>
<text x="190.2" y="36">IO33</text>
<text x="252.5" y="38.6">IO5</text>
<text x="252.5" y="41.1">IO17</text>
<text x="252.5" y="36">IO18</text>
<text x="276.6" y="37.3">SENSOR_VP</text>
<text x="169.9" y="43.6">5V</text>
<text x="190.2" y="46.2">IO14</text>
<text x="190.2" y="43.6">IO27</text>
<text x="225.2" y="44.2" transform="rotate(-90 225.2 44.2)">ESP32-WROOM-32E-N8</text>
<text x="252.5" y="46.2">IO4</text>
<text x="252.5" y="43.6">IO16</text>
<text x="91.2" y="52.5">100nF</text>
<text x="150.9" y="51.3">ZX-XH2.54-2PZZ</text>
<text x="252.5" y="48.7">IO0</text>
<text x="279.1" y="48.7">TXDO</text>
<text x="279.1" y="51.3">RXDO</text>
<text x="279.1" y="56.3">3V3</text>
<text x="96.3" y="65.2">3V3</text>
<text x="197.9" y="62.7">3V3</text>
<text x="258.8" y="64">3V3</text>
<text x="53.1" y="67.8">RXDO</text>
<text x="53.1" y="70.3">TXDO</text>
<text x="89.9" y="70.3">RTS</text>
<text x="200.4" y="71.8">10k</text>
<text x="215.1" y="68.1" transform="rotate(-90 215.1 68.1)">IO13</text>
<text x="232.9" y="68.1" transform="rotate(-90 232.9 68.1)">IO15</text>
<text x="37.8" y="74.1">D+</text>
<text x="37.8" y="76.7">D-</text>
<text x="54.4" y="75.4">D+</text>
<text x="54.4" y="77.9">D-</text>
<text x="89.9" y="72.8">DTR</text>
<text x="190.2" y="75.4">EN</text>
<text x="251.2" y="75.4">IO0</text>
<text x="261.4" y="73.1">10k</text>
<text x="37.8" y="79.2">5V</text>
<text x="167.4" y="79.2">D+</text>
<text x="167.4" y="81.7">D-</text>
<text x="63.2" y="88.1">CH340C</text>
<text x="167.4" y="84.3">5V</text>
<text x="86.1" y="99.5">EN</text>
<text x="238.5" y="98.2">IO27</text>
<text x="199.1" y="104.6">3V3</text>
<text x="222" y="102.1">3V3</text>
<text x="229.6" y="103.3">10k</text>
<text x="285.5" y="107.1">IO5</text>
<text x="54.4" y="109.7">DTR</text>
<text x="67.1" y="113.5">10k</text>
<text x="79.8" y="110.9">BC847B</text>
<text x="149.6" y="110.9">5V</text>
<text x="238.5" y="113.5">IO13</text>
<text x="243.6" y="110.9">B3F-4055</text>
<text x="271.5" y="108.4">1k</text>
<text x="201.7" y="117.3">10k</text>
<text x="222" y="117.3">3V3</text>
<text x="229.6" y="118.6">10k</text>
<text x="191.5" y="121.1">IO33</text>
<text x="271.5" y="123.6">1k</text>
<text x="285.5" y="122.4">IO18</text>
<text x="53.1" y="126.2">RTS</text>
<text x="67.1" y="130">10k</text>
<text x="79.8" y="126.2">BC847B</text>
<text x="139.4" y="131.3">2.7kHz</text>
<text x="157.9" y="128" transform="rotate(-90 157.9 128)">1N4148W</text>
<text x="171.2" y="131.3">1k</text>
<text x="181.4" y="130">IO26</text>
<text x="205.5" y="131.3">B3F-4055</text>
<text x="222" y="130">3V3</text>
<text x="229.6" y="131.3">10k</text>
<text x="238.5" y="126.2">IO4 B3F-4055</text>
<text x="84.8" y="133.8">IO0</text>
<text x="163.6" y="137.6">S9013</text>
<text x="271.5" y="136.3">1k</text>
<text x="285.5" y="135.1">IO16</text>
<text x="222" y="144">3V3</text>
<text x="238.5" y="140.2">IO32</text>
<text x="244.9" y="138.9">B3F-4055</text>
<text x="229.6" y="145.2">10k</text>
<text x="285.5" y="149">IO19</text>
<text x="244.9" y="152.9">B3F-4055</text>
<text x="271.5" y="150.3">1k</text>
</g>
<text font-size="2" fill="#a00000" x="143.8" y="26" transform="rotate(-90 143.8 26)">IIC-Connector</text>
<g font-size="1.5" fill="#000080">
<text x="265.2" y="9.5">H1</text>
<text x="265.2" y="27.3">H2</text>
<text x="22.6" y="33.7">C1</text>
<text x="265.2" y="46.4">H3</text>
<text x="153.4" y="74.3">H5</text>
</g>
</svg>
